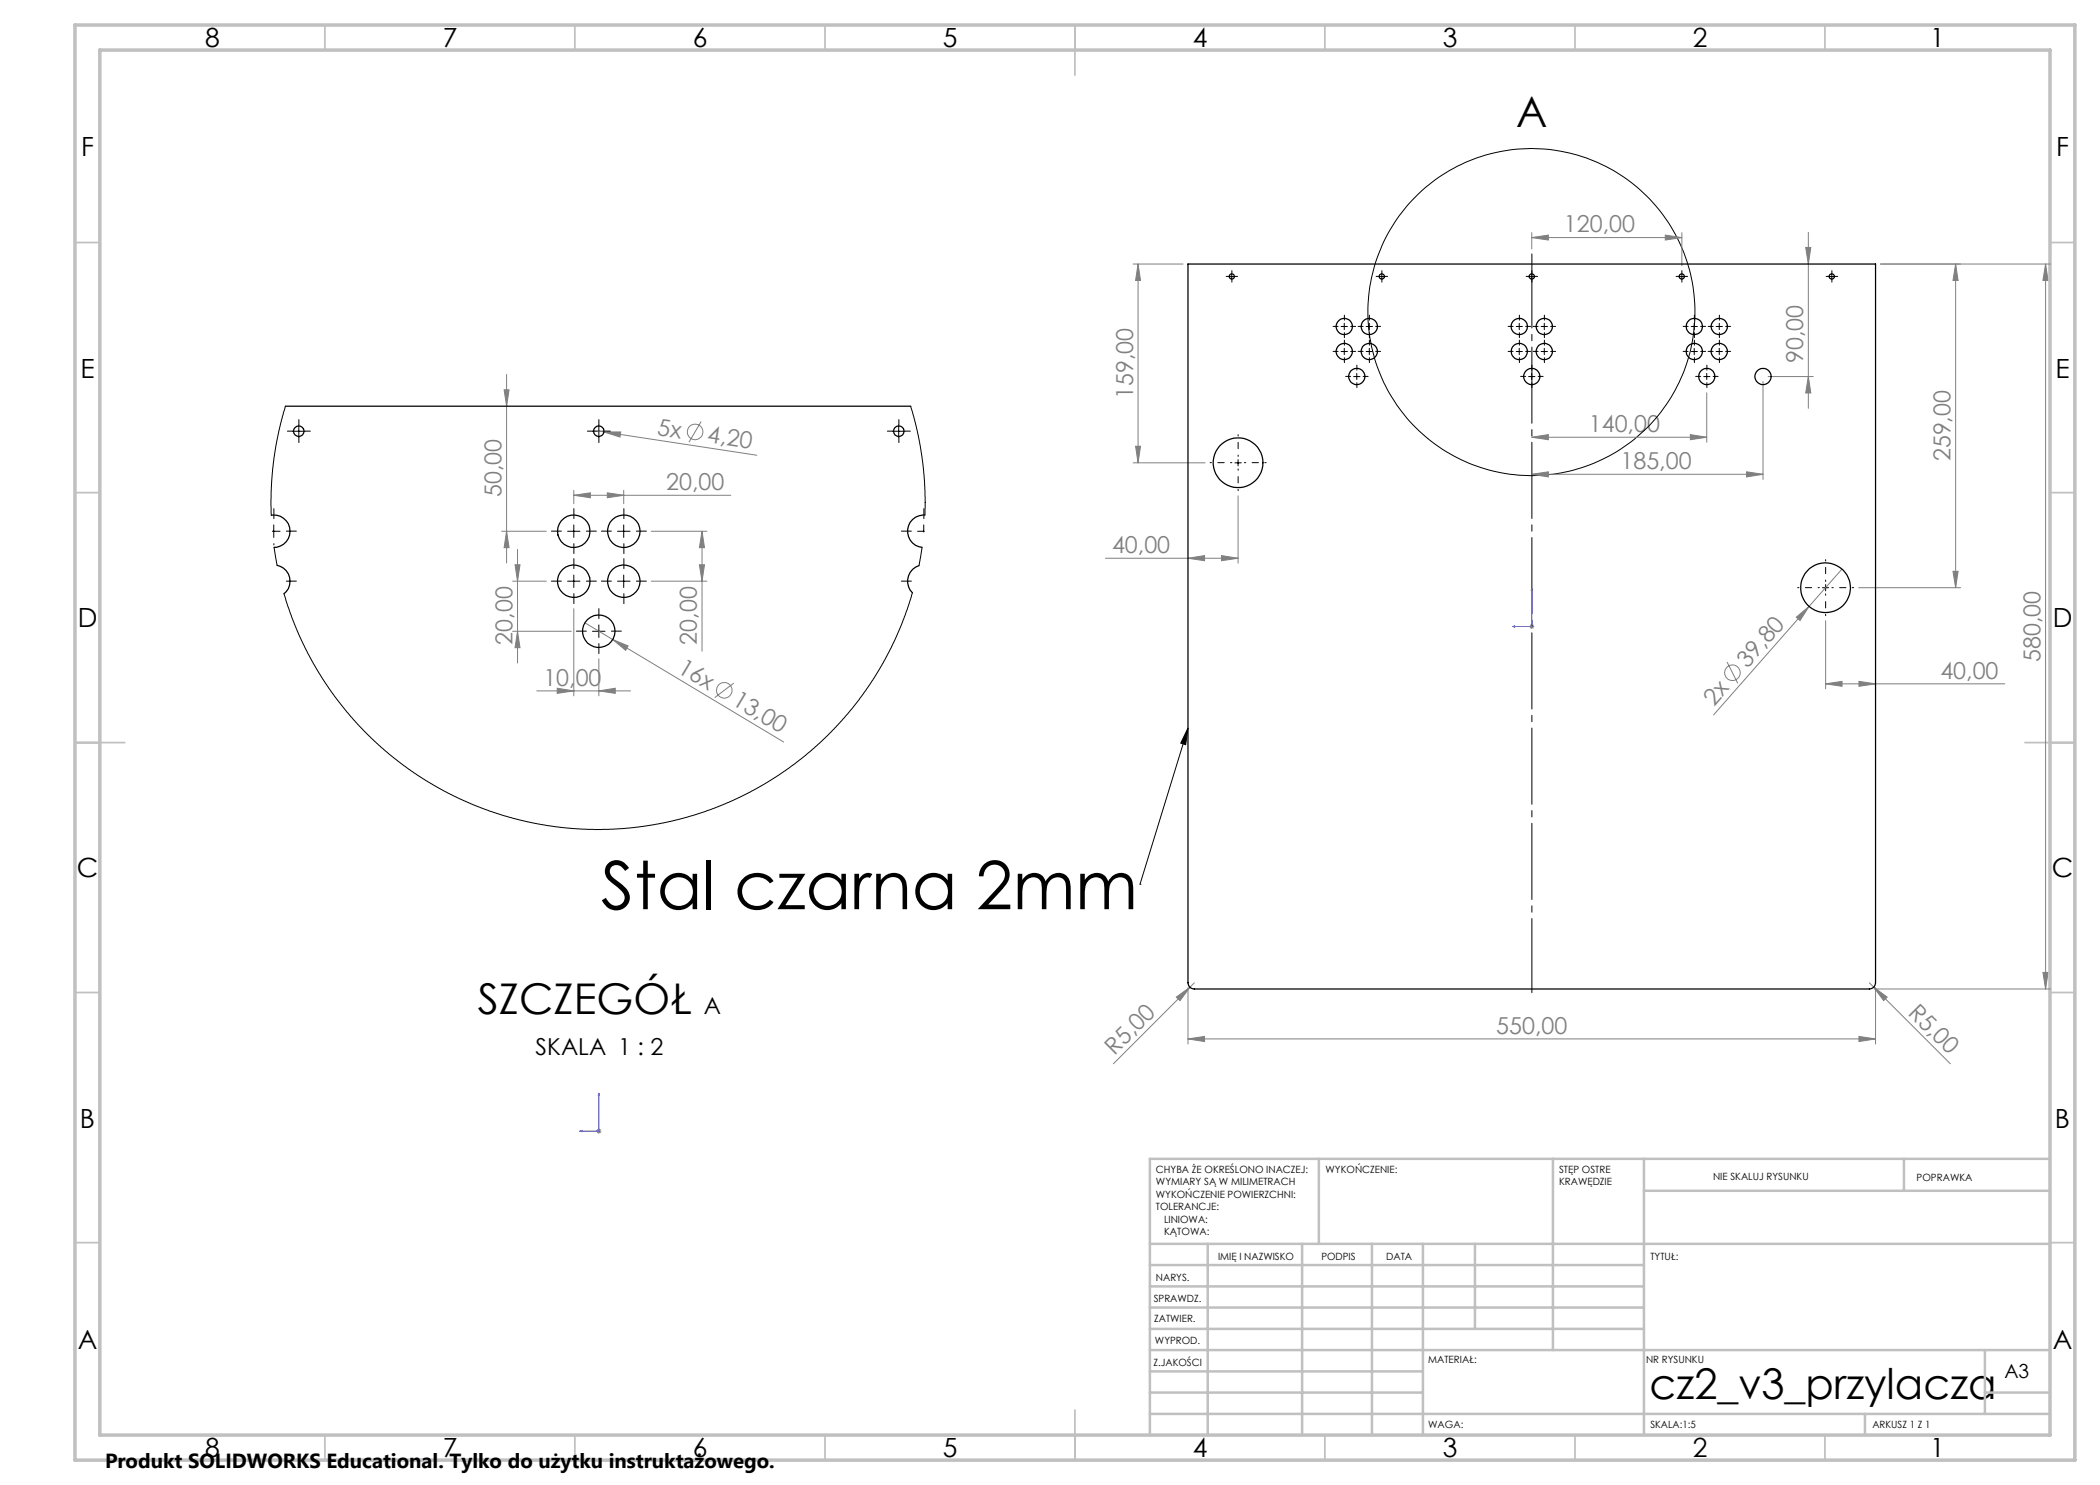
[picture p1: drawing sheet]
<svg xmlns="http://www.w3.org/2000/svg" width="420mm" height="297mm" viewBox="0 0 420 297" stroke-linecap="round" stroke-linejoin="round" font-family="sans-serif">
<g fill="none" stroke="#808080" stroke-width=".2">
<path d="M226.6 52.8h10M227.6 52.8l.5 3.3h-1zM227.6 52.8v39.8M306.4 47.5l3.3-.5v1zM306.4 46.5v3.3M306.4 47.5h30M333.1 47l3.3 .5-3.3 .5zM336.4 46.5v6.7M361.1 49.5h1.1l-.5 3.3zM361.7 46.5v35.2M376.1 52.8h34M391.1 52.8l.5 3.3h-1z"/>
<path d="M391.1 52.8v64.7M409.1 52.8l.5 3.3h-1zM409.1 52.8v145M100.8 78h1l-.5 3.2zM101.3 74.9v37.7M341.3 78.6v9.8M352.6 76.3v19.6M353.6 75.3h9.1M361.7 75.3l.5 3.3h-1.1zM114.8 99.1l3.3-.5v1zM114.8 98.1v2.6M114.8 99.1h31.4"/>
<path d="M118.7 86.1l32.7 4.9M120.8 86.4h3.3l-.1 1zM121.5 98.6l3.2 .5-3.2 .5zM124.7 98.1v2.6M140.2 84.3l-2.4 4.1M226.6 92.6h14.4M227.1 89.2h1l-.5 3.4zM247.6 99.2v13.4M306.4 87.5l3.3-.6v1zM306.4 94.9l3.3-.5v1zM306.4 87.5h34.9M306.4 94.9h46.2"/>
<path d="M338.1 86.9l3.2 .6-3.2 .4zM349.3 94.4l3.3 .5-3.3 .5zM100.3 106.3h9M101.3 106.3l.5 3.2h-1zM102.5 116.2h6.8M103 113h1l-.5 3.2zM103.5 109.9v22.7M130.2 106.3h11.2M130.2 116.2h11.2M139.9 113h1l-.5 3.2zM140.4 106.3l.5 3.2h-1zM140.4 106.3v23.9"/>
<path d="M221.1 111.7h26.5M237.6 111.7l3.3-.6v1zM244.3 111.1l3.3 .6-3.3 .4zM368.4 113.8l-25.7 29.2M371.7 117.5h20.4M390.6 114.3h1l-.5 3.2zM102.5 126.3h11.8M103.5 126.3l.5 3.2h-1zM107.4 138.2h18.7M111.4 137.7l3.4 .5-3.4 .5zM114.8 121.7v17.5M117 124.6l39.7 23.8"/>
<path d="M119.8 138.2l3.2-.5v1zM119.8 131.8v7.4M122.6 127.9l3 1.3-.5 .9zM146.8 136.6l-3.9 2.9M305.9 125.3h.9M306 125l.7 .7M306.4 124.8v1M306.7 125l-.7 .7M345.4 132.4l2.2 4.3M359.3 123.4l2.5-2.1-1.8 2.8zM365.1 136.8l3.3-.5v1zM365.1 124.1v13.7"/>
<path d="M365.1 136.8h35.9M371.8 136.3l3.3 .5-3.3 .5zM235.3 199.4l2.7-2-2 2.7zM237.6 197.6v11.2M238.9 196.6l-16.2 16.2M373.9 196.6l16.2 16.2M374.8 197.4l2.6 2-.7 .7zM374.9 197.8h35.2M375.1 197.6v11.2M408.6 194.5h1l-.5 3.3zM237.6 207.8l3.3-.5v1zM237.6 207.8h137.5"/>
<path d="M371.8 207.3l3.3 .5-3.3 .5zM119.3 226.2h1M119.4 225.9l.7 .7M119.8 225.7v1.1M120.1 225.9l-.7 .7"/>
<circle cx="139" cy="86.4" r="1.55"/>
<circle cx="144.9" cy="138.1" r="1.55"/>
<circle cx="346.5" cy="134.5" r="1.55"/>
</g>
<g fill="none" stroke="#000" stroke-width=".2">
<path d="M245.7 55.3h1.3M246.3 54.7v1.2M275.7 55.3h1.3M276.4 54.7v1.2M305.7 55.3h1.3M306.4 54.7v1.2M335.7 55.3h1.3M336.4 54.7v1.2M365.7 55.3h1.3M366.4 54.7v1.2M268.2 65.3h1.3M268.2 70.3h1.3"/>
<path d="M268.9 64.7v1.2M268.9 69.7v1.2M270.7 75.3h1.3M271.4 74.7v1.2M273.2 65.3h1.3M273.2 70.3h1.3M273.9 64.7v1.2M273.9 69.7v1.2M303.2 65.3h1.3M303.2 70.3h1.3M303.8 64.7v1.2M303.8 69.7v1.2"/>
<path d="M305.7 75.3h1.3M306.4 74.7v1.2M308.2 65.3h1.3M308.2 70.3h1.3M308.9 64.7v1.2M308.9 69.7v1.2M338.2 65.3h1.3M338.2 70.3h1.3M338.8 64.7v1.2M338.8 69.7v1.2M340.7 75.3h1.3M341.3 74.7v1.2"/>
<path d="M343.2 65.3h1.3M343.2 70.3h1.3M343.9 64.7v1.2M343.9 69.7v1.2M58.5 86.3h2.5M59.8 85v2.5M118.5 86.3h2.5M119.8 85v2.5M178.5 86.3h2.5M179.7 85v2.5M247 92.6h1.2M247.6 91.9v1.3"/>
<path d="M54.5 106.3h1.5M54.8 105v2.5M113.5 106.3h2.5M113.5 116.2h2.5M114.8 105v2.5M114.8 115v2.5M123.5 106.3h2.5M123.5 116.2h2.5M124.7 105v2.5M124.7 115v2.5M183.5 106.3h1.3M184.7 105v1.4"/>
<path d="M364.5 117.5h1.2M365.1 116.9v1.3M118.5 126.3h2.5M119.8 125v2.5M237.6 145.6l-9.6 31.2M237.6 145.6l-.5 3.3-1-.3zM228 176.8h.1"/>
<circle cx="306.3" cy="62.4" r="32.7"/>
</g>
<path d="M306.4 117.7l.1 .4h-.3zM306.4 117.7v7.6h-3.9M302.5 125.3l.4-.1v.2zM119.8 218.6v7.6h-3.8M119.8 218.6v.4h-.1zM116 226.2h.3v.1z" fill="none" stroke="#00f" stroke-width=".2"/>
<g fill="none" stroke="#000" stroke-width=".2" stroke-dasharray="15.2 1.3 1.3 1.3">
<path d="M245.8 55.3h-.6M246.4 54.7v-.6M246.4 55.9v.5M247 55.3h.5M275.8 55.3h-.6M276.4 54.7v-.6M276.4 55.9v.5M277 55.3h.5M305.8 55.3h-.6M306.4 54.7v-.6M306.4 55.9v.5M307 55.3h.5"/>
<path d="M335.8 55.3h-.6M336.4 54.7v-.6M336.4 55.9v.5M337 55.3h.5M365.8 55.3h-.6M366.4 54.7v-.6M366.4 55.9v.5M367 55.3h.5M267.6 65.3h-1M267.6 70.3h-1M268.9 64v-1M268.9 66.5v1"/>
<path d="M268.9 69v-1M268.9 71.5v1M270.1 65.3h1M270.1 70.3h1M270.1 75.3h-1M271.4 74v-1M271.4 76.5v1M272.6 70.3h-1M272.6 65.3h-1M272.6 75.3h1M273.9 69v-1M273.9 71.5v1"/>
<path d="M273.9 64v-1M273.9 66.5v1M275.1 70.3h1M275.1 65.3h1M302.6 65.3h-1M302.6 70.3h-1M303.9 64v-1M303.9 66.5v1M303.9 69v-1M303.9 71.5v1M305.1 65.3h1M305.1 70.3h1"/>
<path d="M305.1 75.3h-1M306.4 74v-1M306.4 76.5v1M307.6 65.3h-1M307.6 70.3h-1M307.6 75.3h1M308.9 64v-1M308.9 66.5v1M308.9 69v-1M308.9 71.5v1M310.1 65.3h1M310.1 70.3h1"/>
<path d="M337.6 65.3h-1M337.6 70.3h-1M338.9 64v-1M338.9 66.5v1M338.9 69v-1M338.9 71.5v1M340.1 65.3h1M340.1 70.3h1M340.1 75.3h-1M341.4 74v-1M341.4 76.5v1M342.6 65.3h-1"/>
<path d="M342.6 70.3h-1M342.6 75.3h1M343.9 64v-1M343.9 66.5v1M343.9 69v-1M343.9 71.5v1M345.1 65.3h1M345.1 70.3h1M58.5 86.2h-1M59.8 85v-1.1M59.8 87.5v1M61 86.2h1.1"/>
<path d="M118.5 86.2h-1M119.8 85v-1.1M119.8 87.5v1M121 86.2h1.1M178.5 86.2h-1M179.8 85v-1.1M179.8 87.5v1M181 86.2h1.1M54.8 103.7v-2M54.8 108.7v.3M57.3 116.2h2M57.3 106.2h2"/>
<path d="M112.3 106.2h-2M112.3 116.2h-2M114.8 103.7v-2M114.8 108.7v2M114.8 113.7v-2M114.8 118.7v2M117.3 106.2h2M117.3 116.2h2M122.3 106.2h-2M122.3 116.2h-2M124.8 103.7v-2M124.8 108.7v2"/>
<path d="M124.8 113.7v-2M124.8 118.7v2M127.3 106.2h2M127.3 116.2h2M182.3 106.2h-2M182.3 116.2h-2M184.8 103.7v-2M117.3 126.2h-2M119.8 123.7v-2M119.8 128.7v2M122.3 126.2h2"/>
</g>
<path d="M306.4 198.5v-147.7" fill="none" stroke="#000" stroke-width=".2" stroke-dasharray="15.2 1.3 1.3 1.3" stroke-dashoffset=".4"/>
<path d="M246.4 92.5h-4.4M247.6 91.3v-4.4M247.6 93.8v4.3M248.9 92.5h4.3M363.9 117.5h-4.4M365.1 116.3v-4.4M365.1 118.8v4.3M366.4 117.5h4.3" fill="none" stroke="#000" stroke-width=".2" stroke-dasharray="15.2 1.3 1.3 1.3" stroke-dashoffset="15"/>
<g fill="none" stroke="#c0c0c0" stroke-width=".35">
<path d="M65 5v5M115 5v5M165 5v5M215 5v10M265 5v5M315 5v5M365 5v5M15 48.5h5M410 48.5h5M15 98.5h5M410 98.5h5M15 148.5h10"/>
<path d="M405 148.5h10M15 198.5h5M410 198.5h5M15 248.5h5M410 248.5h5M65 287v5M115 287v5M165 287v5M215 282v10M265 287v5M315 287v5M365 287v5"/>
</g>
<g fill="none" stroke="#c0c0c0" stroke-width=".5">
<path d="M263.8 231.8v17M310.6 231.8v38.2M328.8 231.8v55.2M328.8 238.2h81.2M380.8 231.8v6.4M410 231.8h-180v55.2M230 248.8h180M230 257.3h98.8M230 253h98.8M241.5 248.8v38.2M260.4 248.8v38.2M274.4 248.8v38.2"/>
<path d="M284.6 248.8v38.2M295 248.8v17M230 265.8h98.8M230 261.5h98.8M230 278.5h54.6M230 274.3h54.6M230 270h180M397 278.5h13M397 270v12.8M230 282.8h180M373 282.8v4.2"/>
</g>
<path d="M15 5h400v287h-400zM20 10h390v277h-390z" fill="none" stroke="#c0c0c0" stroke-width=".7"/>
<path d="M237.6 145.6l-.5 3.3-1-.3z" fill="#000"/>
<g fill="#00f">
<path d="M302.5 125.3l.4 .1v-.2zM306.4 117.7l-.2 .4h.3z"/>
<path d="M116 226.2l.3 .1v-.1zM119.8 218.6l-.1 .4h.1z"/>
</g>
<g fill="#808080">
<path d="M235.3 199.4l2.7-2-2 2.7z"/>
<path d="M359.3 123.4l2.5-2.1-1.8 2.8z"/>
<path d="M374.8 197.4l2.6 2-.7 .7z"/>
<path d="M122.6 127.9l3 1.3-.5 .9z"/>
<path d="M120.8 86.4h3.3l-.1 1z"/>
<path d="M119.8 138.2l3.2-.5v1zM111.4 137.7l3.4 .5-3.4 .5z"/>
<path d="M237.6 207.8l3.3-.5v1zM371.8 207.3l3.3 .5-3.3 .5zM365.1 136.8l3.3-.5v1zM371.8 136.3l3.3 .5-3.3 .5zM237.6 111.7l3.3-.6v1zM244.3 111.1l3.3 .6-3.3 .4zM306.4 87.5l3.3-.6v1zM338.1 86.9l3.2 .6-3.2 .4zM306.4 47.5l3.3-.5v1zM333.1 47l3.3 .5-3.3 .5zM306.4 94.9l3.3-.5v1zM349.3 94.4l3.3 .5-3.3 .5zM114.8 99.1l3.3-.5v1zM121.5 98.6l3.2 .5-3.2 .5z"/>
<path d="M408.6 194.5h1l-.5 3.3zM409.1 52.8l.5 3.3h-1zM227.1 89.2h1l-.5 3.4zM227.6 52.8l.5 3.3h-1zM361.7 75.3l.5 3.3h-1.1zM361.1 49.5h1.1l-.5 3.3zM101.3 106.3l.5 3.2h-1zM100.8 78h1l-.5 3.2zM139.9 113h1l-.5 3.2zM140.4 106.3l.5 3.2h-1zM103.5 126.3l.5 3.2h-1zM103 113h1l-.5 3.2z"/>
<path d="M391.1 52.8l.5 3.3h-1zM390.6 114.3h1l-.5 3.2z"/>
</g>
<g fill="none" stroke="#000" stroke-width=".25">
<path d="M237.6 52.8h137.5v143.8a1.21 1.21 0 0 1-1.2 1.2h-135a1.26 1.26 0 0 1-1.3-1.2zM57.1 81.2h125M54.3 103a3.2 3.2 0 0 1 3.7 2.9 3.2 3.2 0 0 1-3.2 3.6M55.4 113.1a3.2 3.2 0 0 1 2.5 2.4 3.2 3.2 0 0 1-1.1 3.2M183.8 113.1a3.3 3.3 0 0 0-1.3 5.5M185 103a3.2 3.2 0 0 0-3.5 3 3.2 3.2 0 0 0 2.9 3.5"/>
<circle cx="246.4" cy="55.3" r=".52"/>
<circle cx="276.4" cy="55.3" r=".53"/>
<circle cx="306.4" cy="55.3" r=".52"/>
<circle cx="336.4" cy="55.3" r=".52"/>
<circle cx="366.4" cy="55.3" r=".53"/>
<circle cx="268.8" cy="65.3" r="1.63"/>
<circle cx="268.8" cy="70.3" r="1.63"/>
<circle cx="271.4" cy="75.3" r="1.62"/>
<circle cx="273.9" cy="65.3" r="1.63"/>
<circle cx="273.9" cy="70.3" r="1.63"/>
<circle cx="303.8" cy="70.3" r="1.63"/>
<circle cx="303.9" cy="65.3" r="1.63"/>
<circle cx="306.4" cy="75.3" r="1.62"/>
<circle cx="308.9" cy="65.3" r="1.63"/>
<circle cx="308.9" cy="70.3" r="1.63"/>
<circle cx="338.9" cy="65.3" r="1.64"/>
<circle cx="338.9" cy="70.3" r="1.64"/>
<circle cx="341.4" cy="75.3" r="1.62"/>
<circle cx="343.8" cy="65.3" r="1.63"/>
<circle cx="343.8" cy="70.3" r="1.63"/>
<circle cx="352.6" cy="75.3" r="1.62"/>
<circle cx="59.7" cy="86.3" r="1.06"/>
<circle cx="119.8" cy="86.3" r="1.06"/>
<circle cx="179.8" cy="86.3" r="1.06"/>
<circle cx="247.6" cy="92.6" r="5"/>
<circle cx="114.7" cy="106.3" r="3.2"/>
<circle cx="114.8" cy="116.2" r="3.2"/>
<circle cx="124.8" cy="116.2" r="3.2"/>
<circle cx="124.8" cy="106.3" r="3.2"/>
<circle cx="365.1" cy="117.5" r="5"/>
<circle cx="119.7" cy="126.2" r="3.3"/>
</g>
<path d="M57.1 81.2l-1.4 5.1-.9 5.3-.5 5.8v5.6M182.1 81.2l1.6 5.9 .8 5.3 .5 5.7v4.9M54.8 109.5l.6 3.6M182.5 118.6l-2 5.9-2.2 5-3 5.4-2.6 3.8-3.2 4.1-3.3 3.7-3.9 3.6-3.4 2.7-4.6 3.2-4.2 2.4-4.3 2-4.6 1.8-5.3 1.7-4.9 1-5.3 .7-5.3 .3-5.6-.2-5.1-.5-4.9-1-5.2-1.4-4.6-1.7-5.5-2.5-3.9-2.2-4.9-3.3-3.9-3.2-3.3-3-3.4-3.6-3.9-5-2.9-4.5-2.6-4.9-2.3-5.3-1.6-4.9M184.4 109.5l-.6 3.6" fill="none" stroke="#000" stroke-width=".2"/>
<text font-size="13.3" x="120.2" y="181.8">Stal czarna 2mm</text>
<g font-size="8.5">
<text x="303.2" y="25.4">A</text>
<text x="95.6" y="202.9">SZCZEGÓŁ</text>
<text x="329.9" y="279.7">cz2_v3_przylacza</text>
</g>
<g font-size="5.3">
<text x="41" y="9.5">8</text>
<text x="88.5" y="9.5">7</text>
<text x="138.5" y="9.5">6</text>
<text x="188.5" y="9.5">5</text>
<text x="238.5" y="9.5">4</text>
<text x="288.5" y="9.5">3</text>
<text x="338.5" y="9.5">2</text>
<text x="386" y="9.5">1</text>
<text x="16.2" y="31.3">F</text>
<text x="411.2" y="31.3">F</text>
<text x="16.1" y="75.5">E</text>
<text x="411.1" y="75.5">E</text>
<text x="15.5" y="125.5">D</text>
<text x="410.5" y="125.5">D</text>
<text x="15.4" y="175.5">C</text>
<text x="410.4" y="175.5">C</text>
<text x="16" y="225.5">B</text>
<text x="411" y="225.5">B</text>
<text x="15.5" y="269.8">A</text>
<text x="410.5" y="269.8">A</text>
<text x="41" y="291.5">8</text>
<text x="88.5" y="291.5">7</text>
<text x="138.5" y="291.5">6</text>
<text x="188.5" y="291.5">5</text>
<text x="238.5" y="291.5">4</text>
<text x="288.5" y="291.5">3</text>
<text x="338.5" y="291.5">2</text>
<text x="386" y="291.5">1</text>
</g>
<g font-size="4.7" fill="#808080">
<text x="312.8" y="46.5">120,00</text>
<text x="360.7" y="72.6" transform="rotate(-90 360.7 72.6)">90,00</text>
<text x="226.6" y="79.8" transform="rotate(-90 226.6 79.8)">159,00</text>
<text x="131.3" y="86.9" transform="rotate(9 131.3 86.9)">5x</text>
<text x="141.3" y="88.4" transform="rotate(9 141.3 88.4)">4,20</text>
<text x="317.8" y="86.4">140,00</text>
<text x="324.1" y="93.8">185,00</text>
<text x="390.1" y="92.3" transform="rotate(-90 390.1 92.3)">259,00</text>
<text x="100.3" y="99.5" transform="rotate(-90 100.3 99.5)">50,00</text>
<text x="133.2" y="98">20,00</text>
<text x="222.4" y="110.6">40,00</text>
<text x="102.5" y="128.9" transform="rotate(-90 102.5 128.9)">20,00</text>
<text x="139.4" y="128.9" transform="rotate(-90 139.4 128.9)">20,00</text>
<text x="108.7" y="137.1">10,00</text>
<text x="135.3" y="134.3" transform="rotate(31 135.3 134.3)">16x</text>
<text x="349.5" y="133.7" transform="rotate(-49 349.5 133.7)">39,80</text>
<text x="388.1" y="135.7">40,00</text>
<text x="408.1" y="132.4" transform="rotate(-90 408.1 132.4)">580,00</text>
<text x="146.2" y="140.8" transform="rotate(31 146.2 140.8)">13,00</text>
<text x="342.8" y="141.3" transform="rotate(-49 342.8 141.3)">2x</text>
<text x="381.4" y="202.7" transform="rotate(45 381.4 202.7)">R5,00</text>
<text x="299.3" y="206.8">550,00</text>
<text x="222.9" y="211.1" transform="rotate(-45 222.9 211.1)">R5,00</text>
</g>
<g font-size="4.7">
<text x="140.8" y="202.9">A</text>
<text x="107.1" y="211.1">SKALA 1 : 2</text>
</g>
<text font-size="4.1" x="21" y="293.7">Produkt SOLIDWORKS Educational. Tylko do użytku instruktażowego.</text>
<text font-size="3.9" x="400.9" y="275.5">A3</text>
<g font-size="2">
<text x="231.2" y="234.6">CHYBA ŻE OKREŚLONO INACZEJ:</text>
<text x="231.2" y="237.1">WYMIARY SĄ W MILIMETRACH</text>
<text x="231.2" y="239.6">WYKOŃCZENIE POWIERZCHNI:</text>
<text x="265.1" y="234.6">WYKOŃCZENIE:</text>
<text x="311.8" y="234.6">STĘP OSTRE</text>
<text x="311.8" y="237.1">KRAWĘDZIE</text>
<text x="342.6" y="236">NIE SKALUJ RYSUNKU</text>
<text x="383.3" y="236.2">POPRAWKA</text>
<text x="231.2" y="242.1">TOLERANCJE:</text>
<text x="232.8" y="244.6">LINIOWA:</text>
<text x="232.8" y="247.1">KĄTOWA:</text>
<text x="243.6" y="251.9">IMIĘ I NAZWISKO</text>
<text x="264.3" y="251.9">PODPIS</text>
<text x="277.2" y="251.9">DATA</text>
<text x="330.1" y="251.9">TYTUŁ:</text>
<text x="231.2" y="256.1">NARYS.</text>
<text x="230.7" y="260.3">SPRAWDZ.</text>
<text x="230.8" y="264.4">ZATWIER.</text>
<text x="231" y="268.8">WYPROD.</text>
<text x="230.7" y="273.1">Z.JAKOŚCI</text>
<text x="285.6" y="272.5">MATERIAŁ:</text>
<text x="329.2" y="272.7">NR RYSUNKU</text>
<text x="285.6" y="285.5">WAGA:</text>
<text x="330.1" y="285.6">SKALA:1:5</text>
<text x="374.5" y="285.6">ARKUSZ 1 Z 1</text>
</g>
</svg>
